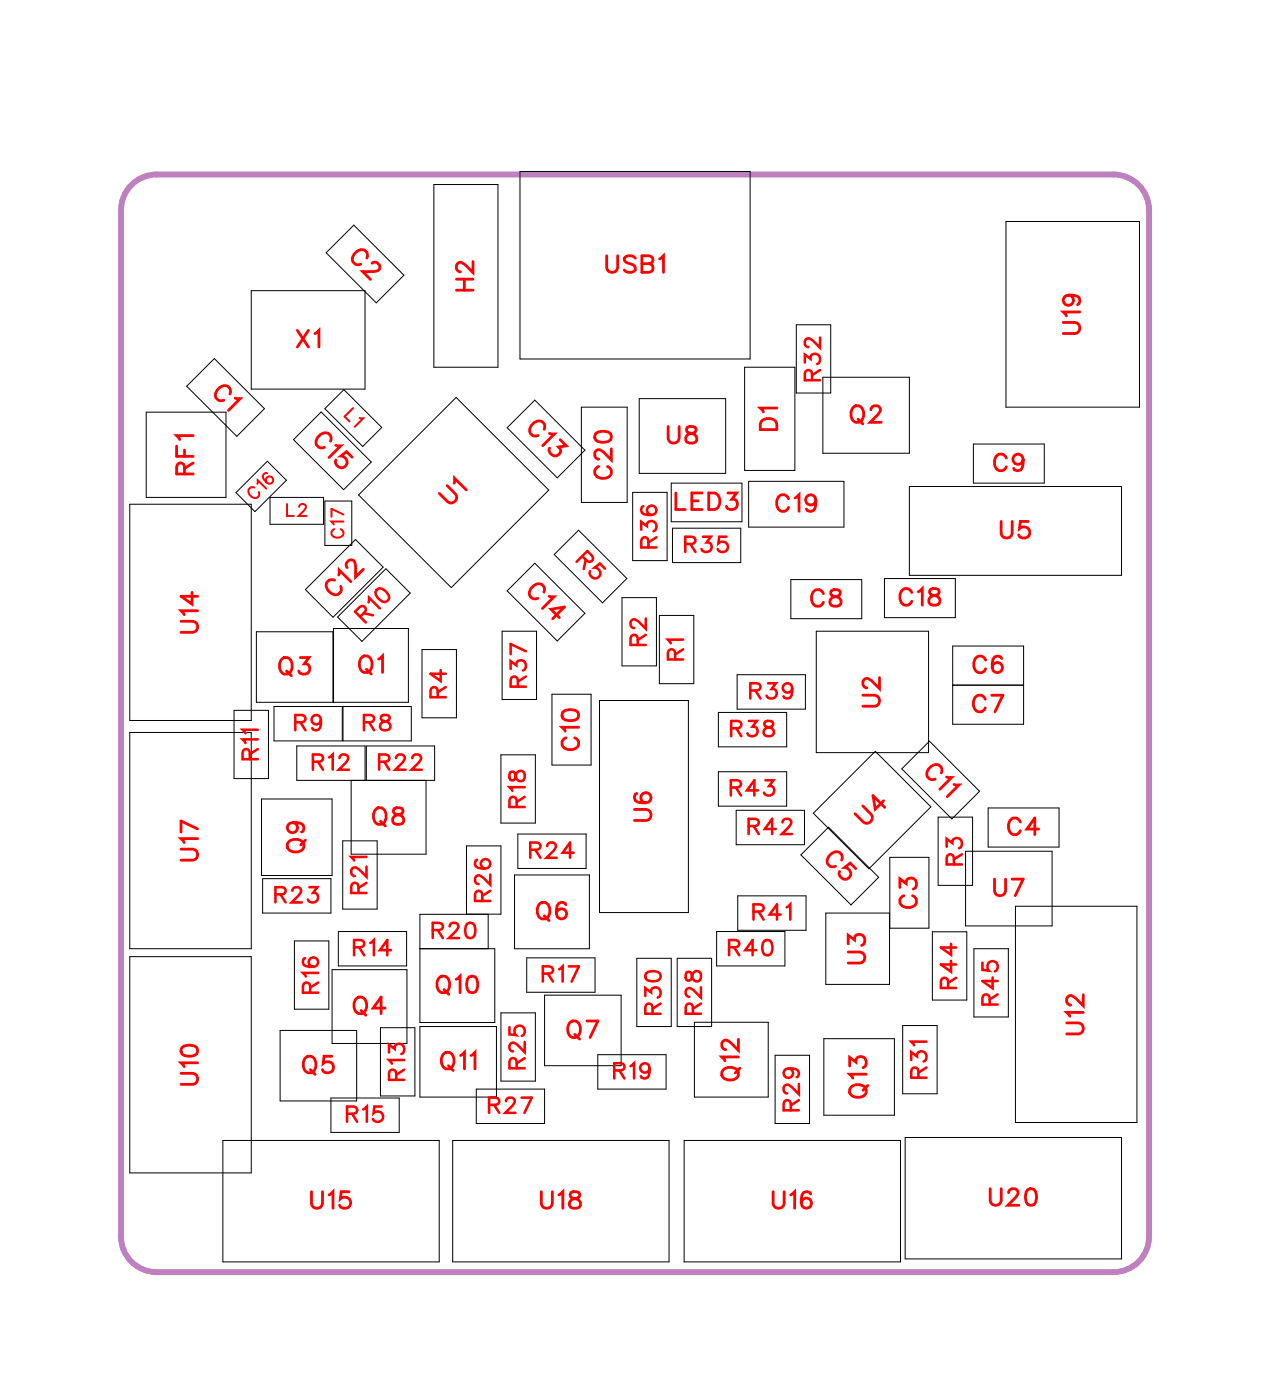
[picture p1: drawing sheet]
<svg xmlns="http://www.w3.org/2000/svg" width="55mm" height="60mm" viewBox="0 0 55 60" stroke-linecap="round" stroke-linejoin="round" font-family="sans-serif">
<path d="M5.5 8.1l.3-.3 .4-.3h.5h41a1.52 1.52 0 0 1 1.5 1.5v43.9a1.52 1.52 0 0 1-1.5 1.6h-41a1.53 1.53 0 0 1-1.5-1.6v-43.9l.1-.5z" fill="none" stroke="#bf80bf" stroke-width=".25"/>
<g fill="none" stroke="#000" stroke-width=".04">
<path d="M6.3 17.6h3.4v3.7h-3.4zM8 16.5l1.2-1.1 2.1 2.1-1.2 1.2zM10.8 12.4h4.8v4.3h-4.8zM11.4 19.7l.9 .9-1.4 1.3-.8-.8zM13.7 17.6l2.2 2.2-1.2 1.2-2.1-2.2zM13.9 17.5l.8-.8 1.6 1.6-.8 .8zM15.1 9.6l2.2 2.2-1.2 1.2-2.1-2.2zM18.6 7.9h2.7v7.8h-2.7zM19.5 17l4 4-4.2 4.2-4-4zM21.7 18.3l1.2-1.2 2.1 2.2-1.1 1.2zM22.3 7.3h9.8v8.1h-9.8zM24.9 17.4h1.9v4.1h-1.9z"/>
<path d="M27.4 17.1h3.7v3.2h-3.7zM31.9 15.7h2.1v4.4h-2.1zM34.1 13.9h1.5v2.9h-1.5zM35.2 16.2h3.7v3.2h-3.7zM41.7 19h3v1.7h-3zM43.1 9.5h5.7v7.9h-5.7zM5.6 21.6h5.2v9.3h-5.2zM5.6 31.4h5.2v9.2h-5.2zM10 30.4h1.5v2.9h-1.5zM11.2 34.2h3v3.3h-3zM11.2 37.6h3v1.5h-3zM11.6 21.3h2.2v1.1h-2.2z"/>
<path d="M11.7 30.3h3v1.4h-3zM13.9 21.5h1.2v1.9h-1.2zM14.2 30.1v-3h-3.2v3h6.5v-3.2h-3.2v3.2M14.5 26.4l2-2 1.1 1-2.1 2.1zM14.5 39.9h2.9v1.5h-2.9zM14.7 36h1.4v2.9h-1.4zM14.7 30.3h2.9v1.4h-2.9zM15 33.4v3.2h3.2v-3.2M15.2 23.1l1.2 1.2-2.1 2.1-1.2-1.2zM15.6 33.4v-1.5h-2.9v1.5h5.9v-1.5h-2.9v1.5M18.1 27.8h1.4v2.9h-1.4zM20 39.1v-2.9h1.4v2.9l-3.4 .1v4.6h3.2v-3.2h-3.2"/>
<path d="M20.9 39.2v1.4M21.4 32.3h1.5v2.9h-1.5zM21.5 27h1.5v3h-1.5zM22 37.5h3.2v3.1h-3.2zM22.2 35.7h2.9v1.5h-2.9zM22.9 24.1l2.1 2.2-1.1 1.1-2.2-2.1zM23.6 29.7h1.7v3.1h-1.7zM23.7 23.7l1.1-1 2 2.1-1 1zM25.7 30h3.8v9.1h-3.8zM26.6 25.6h1.5v2.9h-1.5zM27.1 21.1h1.5v2.9h-1.5zM28.2 26.4h1.5v2.9h-1.5z"/>
<path d="M28.7 20.7h3.1v1.6h-3.1zM28.8 22.6h2.9v1.5h-2.9zM30.7 39.9h2.9v1.5h-2.9zM30.7 30.5h3v1.5h-3zM30.7 33h3v1.5h-3zM31.5 34.7h2.9v1.5h-2.9zM31.5 28.9h3v1.5h-3zM31.6 38.4h2.9v1.4h-2.9zM32 20.6h4.1v2h-4.1zM33.8 24.8h3.1v1.7h-3.1zM34.8 34.8l2.7-2.6 2.3 2.3-2.6 2.7zM34.9 27h4.8v5.2h-4.8z"/>
<path d="M35.5 35.4l2.1 2.2-1.2 1.1-2.1-2.1zM37.9 24.8h3v1.6h-3zM38.1 39.1h-2.8v3.1h2.8v-5.5h1.7v3h-1.7M38.6 32.9l1.2-1.2 2.1 2.2-1.2 1.2zM38.9 20.8h9.1v3.8h-9.1zM39.9 39.9h1.5v2.9h-1.5zM40.2 35h1.4v2.9h-1.4zM40.8 27.7h3v3.3h-3zM40.8 29.3h3M41.3 36.5h3.7v3.1h-3.7zM42.3 34.6h3v1.7h-3zM43.5 38.8h5.2v9.3h-5.2z"/>
<path d="M5.6 41h5.2v9.2h-5.2zM9.5 48.8h9.3v5.2h-9.3zM12 44.1h3.3v3h-3.3zM12.6 40.3h1.5v2.9h-1.5zM14.2 47h2.9v1.5h-2.9zM14.2 41.5h3.2v3.2h-3.2zM16.3 44h1.5v2.9h-1.5zM18 44h3.2v3h-3.2zM19.4 48.8h9.2v5.2h-9.2zM20.4 46.6h2.9v1.5h-2.9zM21.4 43.4h1.5v2.9h-1.5zM22.5 41h3v1.5h-3z"/>
<path d="M23.3 42.6h3.3v3h-3.3zM25.6 45.2h2.9v1.4h-2.9zM27.3 41h1.4v3h-1.4zM29 41h1.5v3h-1.5zM29.3 48.8h9.2v5.2h-9.2zM29.7 43.8h3.2v3.2h-3.2zM33.2 45.2h1.4v2.9h-1.4zM35.3 44.5h3v3.3h-3zM38.6 43.9h1.5v2.9h-1.5zM38.7 48.7h9.3v5.2h-9.3zM41.7 40.6h1.5v2.9h-1.5z"/>
</g>
<g fill="none" stroke="#f00" stroke-width=".12">
<path d="M7.6 19.1v.4h.7M7.9 19.3v.2M8.3 18.7h-.7l.1 .1M8.3 19.8l-.4 .3M9.8 16.9a.26 .26 0 0 0 0-.4 .26 .26 0 0 0-.4 .1l-.1 .1a.26 .26 0 0 0-.1 .3 .26 .26 0 0 0 .4 .1M10.1 17l.2 .1-.5 .5M12.7 14.1l.5 .8M13.2 14.1l-.5 .8M13.5 14.3l.2-.2v.8M14.1 18.9a.26 .26 0 0 0 0-.3 .26 .26 0 0 0-.4 0l-.1 .1a.26 .26 0 0 0 0 .4 .26 .26 0 0 0 .3 .1M14.4 19.1h.2l-.5 .5M15.1 19.6l-.3-.3-.2 .2a.25 .25 0 0 1 .3 .3 .25 .25 0 0 1-.3 .2 .25 .25 0 0 1-.2-.3"/>
<path d="M15.7 11a.26 .26 0 0 0-.1-.3 .26 .26 0 0 0-.3 .1l-.1 .1a.26 .26 0 0 0-.1 .3 .26 .26 0 0 0 .3 .1M15.9 11.3l.2-.1 .1 .1v.2l-.2 .1h-.5l.4 .4M19.5 12.4h.7M19.5 12h.7M19.9 12v.4M20.2 11.2v.5l-.3-.4-.2-.1-.2 .2v.1l.2 .1M23.3 18.4a.26 .26 0 0 0-.1-.3 .26 .26 0 0 0-.3 0l-.2 .1a.26 .26 0 0 0 0 .4 .26 .26 0 0 0 .3 0M23.5 18.6h.2l-.5 .5M24 18.8l.2 .3h-.3a.24 .24 0 0 1-.1 .4 .24 .24 0 0 1-.3-.3M25.5 18.6l.3-.1a.3 .3 0 0 1 .4 .2 .38 .38 0 0 1-.4 .2 .38 .38 0 0 1-.3-.2zM25.6 20a.26 .26 0 0 0-.1 .3 .26 .26 0 0 0 .2 .2h.2a.26 .26 0 0 0 .3-.2 .26 .26 0 0 0-.2-.3M26 11v.5l.2 .2 .2-.1v-.6"/>
<path d="M26.2 19.2v.5l-.4-.3-.2-.1-.1 .1v.1l.1 .2M27.2 11.1l-.2-.1-.3 .1 .1 .1 .4 .3v.1l-.2 .1-.3-.1M27.5 11.3l.4 .1v.1l-.1 .2h-.3v-.7h.4v.2l-.1 .1M28.2 11.1l.2-.1v.7M28.6 18.3v.5l.2 .2 .2-.1 .1-.6M29.4 18.3v.2l.3 .1 .1 .1a.24 .24 0 0 1-.2 .3 .24 .24 0 0 1-.2-.3l.4-.3v-.1zM32.6 18l.2-.1 .3 .1 .1 .4h-.7zM33.2 17.5h-.7l.2 .1M36.5 17.5l.1-.1a.33 .33 0 0 1 .4 .3 .33 .33 0 0 1-.4 .4l-.2-.3zM36.7 17.9l.2 .3M37.3 17.5l.1-.1h.1l.2 .1-.1 .2-.4 .4h.5M43.1 19.6a.26 .26 0 0 0-.3-.2 .26 .26 0 0 0-.2 .3v.2a.26 .26 0 0 0 .2 .3 .26 .26 0 0 0 .3-.2"/>
<path d="M43.8 19.7a.22 .22 0 0 1-.3 .2 .22 .22 0 0 1-.1-.4 .22 .22 0 0 1 .4 0v.2a.34 .34 0 0 1-.3 .5l-.1-.1M45.5 13.8h.5l.2 .2-.1 .2-.6 .1M45.7 12.6a.22 .22 0 0 1 .2 .3 .22 .22 0 0 1-.3 .1 .22 .22 0 0 1 0-.3l.1-.1a.34 .34 0 0 1 .5 .3l-.1 .1M46.2 13.4h-.7l.1 .1M7.7 26.6h.6l.2 .2-.1 .2-.7 .1M7.7 36.4h.6l.2 .2-.1 .2h-.7M7.9 20.3v-.4l-.2-.1-.1 .2v.3h.7M8.2 25.4v.5l-.5-.4h.8M8.5 26.2h-.8l.2 .1M8.5 35.9h-.8l.2 .2M8.5 35.5l-.8-.3v.4M12 28.3l.1-.1a.33 .33 0 0 1 .4 .3 .33 .33 0 0 1-.4 .3l-.1-.2z"/>
<path d="M12.3 28.7l.2 .2M12.4 36a.35 .35 0 0 1 .4 0 .35 .35 0 0 1 .2 .3 .33 .33 0 0 1-.5 .2 .33 .33 0 0 1-.1-.5zM12.5 35.2a.22 .22 0 0 1 .2 .3 .22 .22 0 0 1-.3 .1 .22 .22 0 0 1 0-.3l.1-.1a.34 .34 0 0 1 .5 .3l-.1 .1M12.9 28.2h.3l-.2 .2a.24 .24 0 0 1 .2 .4 .24 .24 0 0 1-.4-.1M13.1 36l-.2 .2M14.3 24.8a.26 .26 0 0 0-.3 .1 .26 .26 0 0 0 0 .4l.2 .1a.26 .26 0 0 0 .3 0 .26 .26 0 0 0 .1-.3M14.5 24.6v-.2l.5 .5M14.9 24.3l-.1-.2 .1-.1h.2l.1 .2v.5l.4-.3M15.4 28.2l.1-.1a.33 .33 0 0 1 .4 .3 .33 .33 0 0 1-.4 .4l-.1-.3zM15.7 28.7l.2 .2M16.1 34.7v-.1a.33 .33 0 0 1 .4 .3 .33 .33 0 0 1-.4 .4l-.1-.3zM16.2 28.2l.2-.1v.7"/>
<path d="M16.3 35.2l.2 .2M16.9 34.6v.2l.3 .1 .1 .2a.24 .24 0 0 1-.3 .2 .24 .24 0 0 1-.2-.2l.4-.3v-.2zM19.1 20.8l.4 .5-.1 .2h-.2l-.4-.4M19.4 20.7l.1-.2 .5 .5M23.1 38.7a.33 .33 0 0 1 .4 .3 .33 .33 0 0 1-.4 .3l-.1-.2zM23.3 25.4a.26 .26 0 0 0-.1-.4 .26 .26 0 0 0-.4 .1l-.1 .1a.26 .26 0 0 0 0 .3 .26 .26 0 0 0 .3 .1M23.3 39.2l.2 .2M23.5 25.5l.2 .1-.5 .5M23.9 26.4l-.3-.3 .6-.1-.5 .5M24.1 30.5l.3-.1a.3 .3 0 0 1 .4 .3 .38 .38 0 0 1-.4 .2 .38 .38 0 0 1-.3-.3zM24.2 38.7a.35 .35 0 0 0-.4 .2 .35 .35 0 0 0 .2 .4 .22 .22 0 0 0 .3-.2 .22 .22 0 0 0-.2-.2 .22 .22 0 0 0-.3 .2M24.2 31.6a.26 .26 0 0 0-.1 .3 .26 .26 0 0 0 .2 .2h.2a.26 .26 0 0 0 .3-.2 .26 .26 0 0 0-.2-.3"/>
<path d="M24.8 31.1h-.7l.1 .2M27.2 34.7h.5l.2 .2-.1 .2h-.6M27.3 34h-.1a.35 .35 0 0 0 .2 .4 .35 .35 0 0 0 .5-.2 .22 .22 0 0 0-.2-.3 .22 .22 0 0 0-.3 .2 .22 .22 0 0 0 .2 .3M28.9 21.1v.7h.4M29.6 21.4h.3M30.1 21.1h-.5v.7h.5M30.3 21.1h.3a.38 .38 0 0 1 .2 .4 .38 .38 0 0 1-.2 .3h-.3zM31.2 21.1h.3l-.2 .3a.24 .24 0 0 1 .2 .4 .24 .24 0 0 1-.4-.1M33.7 21.4a.26 .26 0 0 0-.2-.2 .26 .26 0 0 0-.3 .3v.1a.26 .26 0 0 0 .3 .3 .26 .26 0 0 0 .2-.2M34 21.3l.2-.1v.7M34.9 21.4a.22 .22 0 0 1-.3 .2 .22 .22 0 0 1-.1-.3 .22 .22 0 0 1 .4 0v.1a.34 .34 0 0 1-.3 .5l-.1-.1M35.2 25.4a.26 .26 0 0 0-.3-.2 .26 .26 0 0 0-.2 .3v.2a.26 .26 0 0 0 .2 .3 .26 .26 0 0 0 .3-.2"/>
<path d="M35.6 25.3v.2l.3 .1 .1 .1a.24 .24 0 0 1-.2 .3 .24 .24 0 0 1-.3-.3l.5-.3-.1-.1zM36 36.8a.26 .26 0 0 0-.1-.3 .26 .26 0 0 0-.3 0l-.1 .2a.26 .26 0 0 0-.1 .3 .26 .26 0 0 0 .4 .1M36.6 37.2l-.2-.2-.3 .1a.25 .25 0 0 1 .3 .3 .25 .25 0 0 1-.3 .2 .25 .25 0 0 1-.2-.3M36.9 34.5l.4 .4v.3l-.3 .1-.4-.5M36.9 29.8h.5l.2 .2-.1 .2h-.6M37.6 29v.5l-.3-.4-.2-.1-.2 .2v.1l.2 .2M37.8 34.3l-.3 .3-.1-.5 .5 .5M38.5 38v-.4l.3 .2a.24 .24 0 0 1 .4-.1 .24 .24 0 0 1-.1 .4M38.7 38.4a.26 .26 0 0 0-.2 .2 .26 .26 0 0 0 .3 .3h.2a.26 .26 0 0 0 .2-.3 .26 .26 0 0 0-.1-.2M39 25.4a.26 .26 0 0 0-.3-.2 .26 .26 0 0 0-.2 .3v.1a.26 .26 0 0 0 .2 .3 .26 .26 0 0 0 .3-.2M39.3 25.3l.2-.1v.7M39.8 25.2v.2l.3 .1 .1 .2a.24 .24 0 0 1-.2 .2 .24 .24 0 0 1-.2-.2l.4-.3v-.2z"/>
<path d="M40.3 33.1a.26 .26 0 0 0-.1-.3 .26 .26 0 0 0-.3 0l-.2 .1a.26 .26 0 0 0 0 .4 .26 .26 0 0 0 .3 .1M40.5 33.3h.2l-.5 .5M40.8 33.6h.2l-.5 .5M42.2 29.9a.26 .26 0 0 0-.3-.1 .26 .26 0 0 0-.2 .2v.2a.26 .26 0 0 0 .2 .3 .26 .26 0 0 0 .3-.2M42.2 28.3a.26 .26 0 0 0-.3-.2 .26 .26 0 0 0-.2 .3v.1a.26 .26 0 0 0 .2 .3 .26 .26 0 0 0 .3-.2M42.5 29.8h.4l-.3 .7M42.6 37.6v.6l.2 .2 .2-.1v-.7M42.8 22.3v.5l.2 .2 .3-.1v-.6M42.9 28.2l-.1-.1a.35 .35 0 0 0-.4 .3 .35 .35 0 0 0 .3 .4 .22 .22 0 0 0 .2-.2 .22 .22 0 0 0-.2-.2 .22 .22 0 0 0-.2 .2M43.3 37.6h.5l-.3 .8M43.7 35.2a.26 .26 0 0 0-.3-.2 .26 .26 0 0 0-.2 .3v.2a.26 .26 0 0 0 .2 .2 .26 .26 0 0 0 .3-.1M44 22.3h-.3l-.1 .3a.25 .25 0 0 1 .4 0 .25 .25 0 0 1 0 .4 .25 .25 0 0 1-.4-.1"/>
<path d="M44.5 35.5h-.5l.3-.5v.7M7.7 46h.6l.2 .2-.1 .2h-.7M7.8 44.9l.3-.1a.3 .3 0 0 1 .4 .2 .38 .38 0 0 1-.4 .2 .38 .38 0 0 1-.4-.2zM8.5 45.5h-.8l.2 .2M13 45.3h.1a.33 .33 0 0 1 .4 .3 .33 .33 0 0 1-.4 .3l-.1-.2zM13.3 45.8l.2 .2M13.3 51v.5l.2 .2 .3-.1v-.6M14.1 51.2l.2-.2v.7M14.2 45.2h-.3l-.1 .3a.25 .25 0 0 1 .4 0 .25 .25 0 0 1 0 .4 .25 .25 0 0 1-.4-.1M14.9 51h-.3v.3a.25 .25 0 0 1 .3 0 .25 .25 0 0 1 0 .4 .25 .25 0 0 1-.4-.1M15.2 42.8l.1-.1a.33 .33 0 0 1 .4 .4 .33 .33 0 0 1-.4 .3l-.1-.3zM15.5 43.3l.2 .2"/>
<path d="M16.5 43.2h-.5l.3-.5v.7M18.8 41.9v-.1a.33 .33 0 0 1 .5 .4 .33 .33 0 0 1-.5 .3l-.1-.3zM19 45.2v-.1a.33 .33 0 0 1 .4 .3 .33 .33 0 0 1-.4 .3l-.1-.2zM19 42.4l.2 .2M19.2 45.6l.2 .2M19.5 41.9l.2-.1v.7M19.7 45.2l.2-.1v.7M20.1 41.8h.1a.37 .37 0 0 1 .2 .4 .37 .37 0 0 1-.2 .3 .45 .45 0 0 1-.1-.7zM20.2 45.2l.1-.1v.7M23.2 51v.5l.2 .2 .2-.1v-.6M23.9 51.2l.2-.2v.7M24.4 43.8a.33 .33 0 0 1 .4 .3 .33 .33 0 0 1-.4 .3l-.1-.2z"/>
<path d="M24.4 51.1v.2l.3 .1 .1 .1a.24 .24 0 0 1-.2 .2 .24 .24 0 0 1-.2-.2l.4-.3v-.1zM24.6 44.3l.2 .2M25.1 43.7h.5l-.3 .7M31 45.8a.35 .35 0 0 1 .4-.1 .35 .35 0 0 1 .2 .4 .33 .33 0 0 1-.5 .1 .33 .33 0 0 1-.1-.4zM31.6 45.3h-.7l.1 .1M31.6 44.5v.5l-.3-.4-.3-.1-.1 .2v.1l.2 .1M31.7 45.7l-.2 .2M33.1 51v.5l.2 .2 .2-.1 .1-.6M33.8 51.2l.2-.2v.7M34.7 51.1a.35 .35 0 0 0-.5 .2 .35 .35 0 0 0 .3 .4 .22 .22 0 0 0 .2-.2 .22 .22 0 0 0-.2-.2 .22 .22 0 0 0-.2 .2M36.3 40.8h.5l.2 .2-.1 .2h-.6M36.3 40.4v-.4l.3 .2a.24 .24 0 0 1 .4-.1 .24 .24 0 0 1-.1 .4"/>
<path d="M36.4 45.6v-.3l.2 .2a.24 .24 0 0 1 .4-.2 .24 .24 0 0 1-.1 .4M36.5 46.5a.35 .35 0 0 1 .4 0 .35 .35 0 0 1 .1 .4 .33 .33 0 0 1-.4 .1 .33 .33 0 0 1-.1-.5zM37.1 46h-.7l.1 .2M37.1 46.5l-.2 .2M42.4 50.9v.5l.2 .2 .2-.1 .1-.6M43.2 51.1l.1-.2h.1l.2 .1-.1 .3-.4 .3h.5M44 50.9h.1a.37 .37 0 0 1 .3 .4 .37 .37 0 0 1-.3 .3 .45 .45 0 0 1-.1-.7zM45.7 43.8h.5l.2 .2-.1 .2-.6 .1M46.4 43.4h-.7l.1 .1M46.4 42.6v.5l-.4-.4-.2-.1-.1 .2v.1l.1 .1"/>
</g>
<g fill="none" stroke="#f00" stroke-width=".11">
<path d="M34.4 15.5v-.3l.3 .2a.22 .22 0 0 1 .3-.2 .22 .22 0 0 1 0 .4M34.8 16.3l-.1-.4h-.2l-.1 .4h.7M35.1 14.5v.4l-.5-.4-.2 .2 .2 .2M35.1 15.8l-.3 .3M10.7 32.5v-.4h-.3v.4h.6M11 31.7h-.6l.1 .1M11 31.2h-.6l.1 .2M11 32.1l-.3 .2M11.8 38.3h.4v-.3h-.4v.6M12 38.3l.2 .3M12.5 38.1l.1-.1 .3 .1-.4 .5h.4M12.6 30.9h.4v-.2l-.4-.1v.7"/>
<path d="M12.9 30.9l.2 .4M13.2 38h.4l-.2 .2a.22 .22 0 0 1 .2 .4 .22 .22 0 0 1-.4-.1M13.4 32.6h.4v-.2l-.4-.1v.7M13.6 32.6l.2 .4M13.7 30.8a.2 .2 0 0 1-.2 .2 .2 .2 0 0 1-.1-.3 .2 .2 0 0 1 .3 0v.1a.31 .31 0 0 1-.2 .5l-.1-.1M14.1 32.4l.1-.1v.7M14.5 32.5l.2-.2 .2 .1-.4 .6h.4M15.3 38.2v-.3l-.2-.1-.1 .4h.7M15.4 26.4l.3-.3-.2-.2-.3 .3 .5 .5M15.6 26.3h.4M15.6 30.9h.4v-.2l-.4-.1v.7M15.7 37.1v.4l-.5-.4-.2 .3 .2 .1"/>
<path d="M15.7 36.7h-.7l.2 .1M15.7 37.8l-.4 .2M15.8 25.8v-.2l.5 .5M15.8 30.9l.2 .4M16.2 25.2a.35 .35 0 0 1 .3 .1 .35 .35 0 0 1 .1 .4 .35 .35 0 0 1-.4-.1 .35 .35 0 0 1 0-.4zM16.2 32.6h.4v-.2l-.4-.1v.7M16.3 30.6v.2l.4 .3a.22 .22 0 0 1-.2 .2 .22 .22 0 0 1-.2-.2l.4-.3-.1-.2zM16.4 32.6l.3 .4M17 32.5l.1-.2 .2 .1-.4 .6h.5M17.6 32.5l.2-.2 .2 .1-.4 .6h.5M18.5 39.8h.4v-.2l-.4-.1v.7M18.7 29.9v-.4h-.2l-.1 .4h.7"/>
<path d="M18.7 39.8l.3 .4M18.9 28.7v.5l-.5-.4h.7M19.1 29.4l-.4 .2M19.2 39.7l.2-.2 .2 .1-.4 .6h.5M20 39.5a.32 .32 0 0 1 .4 .3 .32 .32 0 0 1-.2 .4l-.3-.2v-.2zM20.4 36.8a.32 .32 0 0 0 .2 .4 .32 .32 0 0 0 .4-.2 .2 .2 0 0 0-.2-.2 .2 .2 0 0 0-.2 .2 .2 .2 0 0 0 .2 .2M20.6 38.6v-.4h-.2l-.1 .4h.7M21 37.4v.5l-.5-.4-.2 .2 .2 .2M21 38.1l-.4 .3M21.8 33.1v.3h.2l.2-.4a.22 .22 0 0 1 .3 .2 .22 .22 0 0 1-.3 .2l-.2-.3zM21.9 28.6v-.3l.2 .2a.22 .22 0 0 1 .4-.2 .22 .22 0 0 1-.1 .4M22.1 34.6v-.4h-.2l-.1 .4h.7"/>
<path d="M22.2 29.4l-.1-.4h-.2v.4h.6M22.5 33.7h-.7l.1 .2M22.5 34.1l-.4 .2M22.5 29l-.3 .2M22.5 27.9l-.6-.3v.4M22.7 36.4h.4v-.3h-.4v.6M22.9 36.4l.2 .3M23.4 36.2l.1-.1 .3 .1-.4 .5h.4M24.6 36.5h-.5l.3-.4v.6M24.9 23.8l.3 .3 .2-.2-.3-.3-.4 .5M25.1 24l-.1 .4M25.9 24.3l-.2-.2-.2 .2a.23 .23 0 0 1 .2 .2 .23 .23 0 0 1-.3 .3 .23 .23 0 0 1-.1-.3"/>
<path d="M27.3 27.6v-.4h-.3v.4h.6M27.4 22.7v-.4l.3 .2a.22 .22 0 0 1 .3-.1 .22 .22 0 0 1 0 .3M27.5 21.7a.32 .32 0 0 0 .2 .4 .32 .32 0 0 0 .4-.2 .2 .2 0 0 0-.2-.3 .2 .2 0 0 0-.2 .2 .2 .2 0 0 0 .2 .3M27.6 26.5v.4l-.5-.4-.1 .3 .1 .1M27.6 27.2l-.3 .2M27.8 23.4l-.1-.3-.2-.1-.1 .4h.7M28.1 23l-.3 .2M28.9 28.2v-.3l-.3-.1v.4h.6M29.2 27.4h-.6l.1 .1M29.2 27.8l-.3 .2M29.3 23.3h.4v-.3h-.4v.6M29.5 23.3l.3 .3"/>
<path d="M30.1 23h.3l-.2 .2a.22 .22 0 0 1 .2 .4 .22 .22 0 0 1-.4-.1M31.1 23h-.3v.3a.23 .23 0 0 1 .3 0 .23 .23 0 0 1 0 .3 .23 .23 0 0 1-.4-.1M31.3 33.7h.4v-.2l-.4-.1v.7M31.3 31.2h.4v-.3h-.4v.6M31.5 33.7l.2 .4M31.5 31.2l.2 .3M32 35.4l.4-.1v-.2h-.4v.6M32.1 30.9h.3l-.2 .2a.22 .22 0 0 1 .2 .4 .22 .22 0 0 1-.4-.1M32.1 29.6l.4-.1v-.2h-.4v.6M32.2 39h.4l.1-.2-.5-.1v.7M32.3 35.4l.2 .3M32.3 29.6l.2 .3"/>
<path d="M32.4 33.8h-.4l.3-.4v.7M32.5 39l.2 .4M32.7 30.9v.2l.4 .2a.22 .22 0 0 1-.2 .2 .22 .22 0 0 1-.2-.2l.4-.3v-.1zM32.8 33.4h.3l-.2 .3a.22 .22 0 0 1 .2 .3 .22 .22 0 0 1-.4-.1M32.9 29.3h.3l-.2 .2a.22 .22 0 0 1 .2 .4 .22 .22 0 0 1-.4-.1M33.2 35.5h-.5l.3-.4v.6M33.4 39.2h-.5l.4-.5v.7M33.5 35.2l.1-.1 .3 .1-.4 .5h.4M33.7 38.8l.1-.1v.7M33.9 29.5a.2 .2 0 0 1-.3 .1 .2 .2 0 0 1 0-.3 .2 .2 0 0 1 .3 0v.2a.31 .31 0 0 1-.2 .4l-.2-.1M40.5 36.3v-.4l.3 .2a.22 .22 0 0 1 .3-.2 .22 .22 0 0 1-.1 .4M40.8 37v-.4h-.2l-.1 .4h.7"/>
<path d="M41.2 36.6l-.4 .2M13.1 41l-.1 .1a.32 .32 0 0 0 .2 .3 .32 .32 0 0 0 .4-.2 .2 .2 0 0 0-.2-.2 .2 .2 0 0 0-.2 .2 .2 .2 0 0 0 .2 .2M13.3 42.5l-.1-.4h-.2v.4h.6M13.6 41.7h-.6l.1 .1M13.6 42.1l-.3 .2M14.9 47.7h.3l.1-.3h-.4v.6M15.1 47.7l.2 .3M15.2 40.6l.3-.1 .1-.2h-.4v.6M15.4 40.6l.2 .3M15.5 47.5l.2-.1v.6M15.8 40.4l.2-.1v.6M16.3 47.4h-.3v.3a.23 .23 0 0 1 .3 0 .23 .23 0 0 1 0 .3 .23 .23 0 0 1-.3-.1"/>
<path d="M16.6 45.1v-.4l.3 .2a.22 .22 0 0 1 .3-.1 .22 .22 0 0 1 0 .3M16.7 40.7h-.4l.3-.4v.6M17 46.2l-.1-.3-.2-.1-.1 .4h.7M17.3 45.4h-.7l.2 .1M17.3 45.8l-.3 .2M20.9 47.3h.4v-.2l-.4-.1v.7M21.1 47.3l.3 .4M21.7 47.2l.1-.2 .2 .1-.4 .6h.5M21.8 44v.3h.3a.23 .23 0 0 1 0-.3 .23 .23 0 0 1 .3 0 .23 .23 0 0 1-.1 .4M22.1 45.7v-.3l-.2-.1-.1 .4h.7M22.3 47h.5l-.4 .7M22.5 44.6v.5l-.6-.5-.1 .3 .2 .1"/>
<path d="M22.5 45.3l-.4 .2M23.2 41.7h.4v-.3h-.4v.6M23.4 41.7l.3 .3M23.9 41.5l.2-.1v.6M24.3 41.4h.5l-.3 .6M26.3 45.8h.4v-.2l-.4-.1v.7M26.5 45.8l.2 .4M27 45.7l.1-.2v.7M27.6 42.7v-.4l.3 .2a.22 .22 0 0 1 .3-.2 .22 .22 0 0 1-.1 .4M27.7 41.7a.32 .32 0 0 1 .4-.1 .32 .32 0 0 1 .1 .3 .32 .32 0 0 1-.4 .2 .32 .32 0 0 1-.1-.4zM27.8 45.7a.2 .2 0 0 1-.3 .2 .2 .2 0 0 1-.1-.3 .2 .2 0 0 1 .4 0v.1a.31 .31 0 0 1-.2 .5l-.2-.1M27.9 43.4v-.4h-.2l-.1 .4h.7"/>
<path d="M28.3 43l-.4 .2M29.4 41.6v.4h.1l.3-.4a.22 .22 0 0 1 .2 .2 .22 .22 0 0 1-.2 .2l-.1-.1-.1-.3zM29.7 43.4l-.1-.4h-.2l-.1 .4h.7M30 42.3v.4l-.5-.4-.2 .3 .2 .1M30 43l-.3 .2M31.2 40.6l.4-.1v-.2h-.4v.6M31.4 40.6l.2 .3M32.4 40.7h-.5l.3-.4v.6M32.7 40.3a.32 .32 0 0 1 .4 .2 .32 .32 0 0 1-.2 .4l-.2-.1-.1-.3zM33.8 45.8a.2 .2 0 0 1 .1 .2 .2 .2 0 0 1-.3 .1 .2 .2 0 0 1 0-.3h.2a.31 .31 0 0 1 .4 .2l-.1 .1M33.8 47.5v-.3l-.2-.1-.1 .4h.7M34.2 46.4v.5l-.5-.5-.2 .3 .2 .1"/>
<path d="M34.2 47.1l-.4 .2M39 45.4v-.4l.2 .2a.22 .22 0 0 1 .4-.1 .22 .22 0 0 1-.1 .4M39.3 46.1v-.3l-.2-.1-.1 .4h.7M39.7 44.6h-.7l.1 .2M39.7 45.7l-.4 .2M40.6 42.3v-.4h-.3v.4h.6M40.7 41.1v.5l-.4-.3h.6M40.7 40.4v.5l-.4-.3h.6M40.9 41.9l-.3 .2M42 41.2v.3l.3 .1a.23 .23 0 0 1 0-.4 .23 .23 0 0 1 .4 .1 .23 .23 0 0 1-.1 .3M42.4 43l-.1-.4h-.2l-.1 .4h.7M42.5 41.9v.4l-.5-.3h.7"/>
<path d="M42.7 42.6l-.3 .2"/>
</g>
<path d="M15.1 17.5l-.4 .3 .3 .2M15.4 17.9h.1l-.3 .4M10.9 20.9a.19 .19 0 0 0-.2 0 .19 .19 0 0 0 0 .3l.1 .1a.19 .19 0 0 0 .2 0 .19 .19 0 0 0 .1-.2M11 20.7v-.1l.4 .3M11.4 20.3v-.1a.22 .22 0 0 0-.1 .4 .22 .22 0 0 0 .4-.1 .16 .16 0 0 0-.2-.1 .16 .16 0 0 0-.1 .3M12.3 21.6v.5h.3M12.8 21.7l.2-.1 .1 .1-.3 .4h.3M14.3 22.7a.19 .19 0 0 0-.1 .2 .19 .19 0 0 0 .2 .1h.1a.19 .19 0 0 0 .2-.1 .19 .19 0 0 0-.1-.2M14.7 22.3h-.5l.1 .2M14.7 22l-.5-.2v.3" fill="none" stroke="#f00" stroke-width=".08"/>
<g font-size="1.2" fill="#fff">
<text x="14.7" y="11.2" transform="rotate(45 14.7 11.2)">C2</text>
<text x="25.9" y="12">USB1</text>
<text x="8.9" y="17.1" transform="rotate(45 8.9 17.1)">C1</text>
<text x="12.7" y="15.2">X1</text>
<text x="20.5" y="12.5" transform="rotate(-90 20.5 12.5)">H2</text>
<text x="46.5" y="14.3" transform="rotate(-90 46.5 14.3)">U19</text>
<text x="8.6" y="20.4" transform="rotate(-90 8.6 20.4)">RF1</text>
<text x="13.2" y="19.1" transform="rotate(45 13.2 19.1)">C15</text>
<text x="19.5" y="21.9" transform="rotate(-45 19.5 21.9)">U1</text>
<text x="22.3" y="18.6" transform="rotate(45 22.3 18.6)">C13</text>
<text x="26.5" y="20.5" transform="rotate(-90 26.5 20.5)">C20</text>
<text x="28.5" y="19.3">U8</text>
<text x="28.9" y="22.1">LED3</text>
<text x="33.2" y="22.2">C19</text>
<text x="33.5" y="18.5" transform="rotate(-90 33.5 18.5)">D1</text>
<text x="36.4" y="18.4">Q2</text>
<text x="42.5" y="20.5">C9</text>
<text x="42.8" y="23.3">U5</text>
<text x="8.8" y="27.1" transform="rotate(-90 8.8 27.1)">U14</text>
<text x="11.9" y="29.2">Q3</text>
<text x="14.5" y="25.8" transform="rotate(-45 14.5 25.8)">C12</text>
<text x="15.3" y="29.1">Q1</text>
<text x="22.3" y="25.5" transform="rotate(45 22.3 25.5)">C14</text>
<text x="34.7" y="26.3">C8</text>
<text x="38.5" y="26.2">C18</text>
<text x="41.6" y="29.1">C6</text>
<text x="15.9" y="35.6">Q8</text>
<text x="25.1" y="32.2" transform="rotate(-90 25.1 32.2)">C10</text>
<text x="28.2" y="35.2" transform="rotate(-90 28.2 35.2)">U6</text>
<text x="37.3" y="35.6" transform="rotate(-45 37.3 35.6)">U4</text>
<text x="37.9" y="30.3" transform="rotate(-90 37.9 30.3)">U2</text>
<text x="39.3" y="33.3" transform="rotate(45 39.3 33.3)">C11</text>
<text x="41.6" y="30.8">C7</text>
<text x="8.8" y="36.9" transform="rotate(-90 8.8 36.9)">U17</text>
<text x="13.3" y="36.5" transform="rotate(-90 13.3 36.5)">Q9</text>
<text x="22.9" y="39.6">Q6</text>
<text x="35" y="37" transform="rotate(45 35 37)">C5</text>
<text x="37.3" y="41.3" transform="rotate(-90 37.3 41.3)">U3</text>
<text x="39.5" y="38.9" transform="rotate(-90 39.5 38.9)">C3</text>
<text x="42.5" y="38.7">U7</text>
<text x="43.1" y="36">C4</text>
<text x="8.8" y="46.5" transform="rotate(-90 8.8 46.5)">U10</text>
<text x="12.9" y="46.2">Q5</text>
<text x="15.1" y="43.7">Q4</text>
<text x="18.6" y="42.8">Q10</text>
<text x="18.8" y="46.1">Q11</text>
<text x="24.2" y="44.7">Q7</text>
<text x="31.9" y="46.3" transform="rotate(-90 31.9 46.3)">Q12</text>
<text x="37.4" y="47" transform="rotate(-90 37.4 47)">Q13</text>
<text x="46.7" y="44.3" transform="rotate(-90 46.7 44.3)">U12</text>
<text x="13.3" y="52">U15</text>
<text x="23.1" y="52">U18</text>
<text x="33" y="52">U16</text>
<text x="42.3" y="51.9">U20</text>
</g>
<g font-size="1.1" fill="#fff">
<text x="35.4" y="16.3" transform="rotate(-90 35.4 16.3)">R32</text>
<text x="28.4" y="23.5" transform="rotate(-90 28.4 23.5)">R36</text>
<text x="29.3" y="23.9">R35</text>
<text x="15.8" y="26.9" transform="rotate(-45 15.8 26.9)">R10</text>
<text x="19.3" y="29.9" transform="rotate(-90 19.3 29.9)">R4</text>
<text x="22.8" y="29.5" transform="rotate(-90 22.8 29.5)">R37</text>
<text x="24.4" y="24.2" transform="rotate(45 24.4 24.2)">R5</text>
<text x="27.9" y="27.7" transform="rotate(-90 27.9 27.7)">R2</text>
<text x="29.5" y="28.3" transform="rotate(-90 29.5 28.3)">R1</text>
<text x="11.3" y="32.6" transform="rotate(-90 11.3 32.6)">R11</text>
<text x="12.6" y="31.5">R9</text>
<text x="13.3" y="33.2">R12</text>
<text x="15.5" y="31.5">R8</text>
<text x="16.2" y="33.2">R22</text>
<text x="22.7" y="34.6" transform="rotate(-90 22.7 34.6)">R18</text>
<text x="31.2" y="34.3">R43</text>
<text x="31.2" y="31.8">R38</text>
<text x="32" y="36">R42</text>
<text x="32.1" y="30.2">R39</text>
<text x="11.7" y="38.9">R23</text>
<text x="15.1" y="41.2">R14</text>
<text x="16" y="38.3" transform="rotate(-90 16 38.3)">R21</text>
<text x="18.5" y="40.4">R20</text>
<text x="21.3" y="38.6" transform="rotate(-90 21.3 38.6)">R26</text>
<text x="22.6" y="37">R24</text>
<text x="31.2" y="41.2">R40</text>
<text x="32.2" y="39.6">R41</text>
<text x="41.4" y="37.1" transform="rotate(-90 41.4 37.1)">R3</text>
<text x="13.9" y="42.6" transform="rotate(-90 13.9 42.6)">R16</text>
<text x="17.6" y="46.3" transform="rotate(-90 17.6 46.3)">R13</text>
<text x="20.9" y="47.9">R27</text>
<text x="22.7" y="45.8" transform="rotate(-90 22.7 45.8)">R25</text>
<text x="23.2" y="42.3">R17</text>
<text x="26.2" y="46.5">R19</text>
<text x="28.5" y="43.5" transform="rotate(-90 28.5 43.5)">R30</text>
<text x="30.3" y="43.5" transform="rotate(-90 30.3 43.5)">R28</text>
<text x="34.5" y="47.6" transform="rotate(-90 34.5 47.6)">R29</text>
<text x="39.9" y="46.2" transform="rotate(-90 39.9 46.2)">R31</text>
<text x="41.2" y="42.4" transform="rotate(-90 41.2 42.4)">R44</text>
<text x="43" y="43.1" transform="rotate(-90 43 43.1)">R45</text>
<text x="14.8" y="48.3">R15</text>
</g>
<g font-size=".9" fill="#fff">
<text x="14.6" y="18" transform="rotate(45 14.6 18)">L1</text>
<text x="11" y="21.6" transform="rotate(-45 11 21.6)">C16</text>
<text x="12.2" y="22.3">L2</text>
<text x="14.9" y="23.1" transform="rotate(-90 14.9 23.1)">C17</text>
</g>
</svg>
